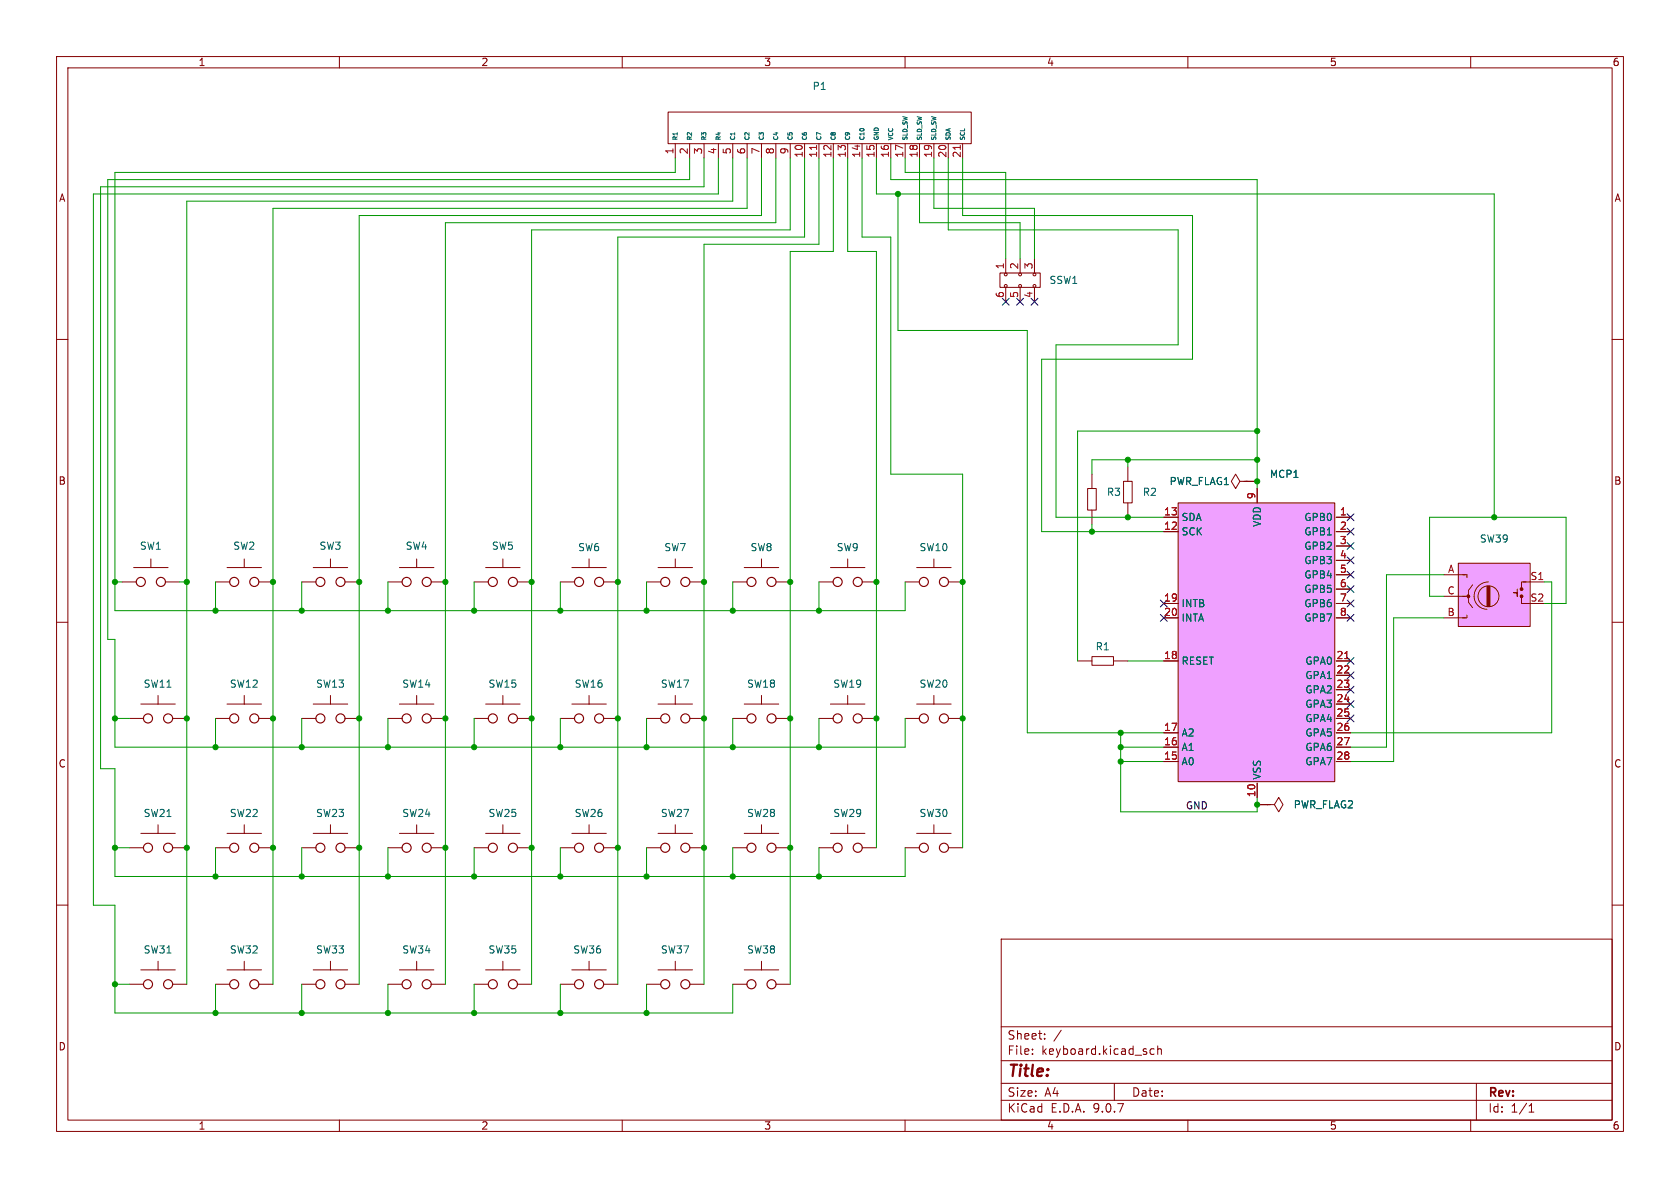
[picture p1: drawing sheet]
<svg xmlns="http://www.w3.org/2000/svg" width="297mm" height="210mm" viewBox="0 0 297 210" stroke-linecap="round" stroke-linejoin="round" font-family="sans-serif">
<g fill="none" stroke="#840000" stroke-width=".18">
<path d="M10 10h277v190h-277zM12 12h273v186h-273zM60 10v2M110 10v2M160 10v2M210 10v2M260 10v2M176.8 48.3h7.1v2.5h-7.1zM177.8 45.7v2.6M177.8 50.8v2.5M180.3 45.7v2.6M180.3 50.8v2.5"/>
<path d="M182.9 45.7v2.6M182.9 50.8v2.5M10 60h2M285 60h2M43.2 98.8v1.5M58.4 98.8v1.5M73.7 98.8v1.5M88.9 98.8v1.5M104.1 98.8v1.5M165.1 98.8v1.5M10 110h2M38.1 102.9h2.5"/>
<path d="M40.1 100.3h6.1M45.7 102.9h2.6M53.3 102.9h2.6M55.4 100.3h6.1M61 102.9h2.5M68.6 102.9h2.5M70.6 100.3h6.1M76.2 102.9h2.5M83.8 102.9h2.6M85.9 100.3h6M91.4 102.9h2.6M99.1 102.9h2.5"/>
<path d="M101.1 100.3h6.1M106.7 102.9h2.5M160 102.9h2.6M162.1 100.3h6M167.6 102.9h2.6M285 110h2M99.1 127h2.5M101.1 124.5h6.1M104.1 122.9v1.6M106.7 127h2.5M114.3 127h2.5M116.3 124.5h6.1"/>
<path d="M119.4 122.9v1.6M121.9 127h2.6M129.5 127h2.6M131.6 124.5h6.1M134.6 122.9v1.6M137.2 127h2.5M144.8 127h2.5M146.8 124.5h6.1M149.9 122.9v1.6M152.4 127h2.5M160 127h2.6M162.1 124.5h6"/>
<path d="M165.1 122.9v1.6M167.6 127h2.6M53.3 149.9h2.6M55.4 147.3h6.1M58.4 145.8v1.5M61 149.9h2.5M114.3 149.9h2.5M116.3 147.3h6.1M119.4 145.8v1.5M121.9 149.9h2.6M129.5 149.9h2.6M131.6 147.3h6.1"/>
<path d="M134.6 145.8v1.5M137.2 149.9h2.5M10 160h2M38.1 174h2.5M40.1 171.5h6.1M43.2 169.9v1.6M45.7 174h2.6M99.1 174h2.5M101.1 171.5h6.1M104.1 169.9v1.6M106.7 174h2.5M177 166h108v32h-108z"/>
<path d="M285 160h2M60 198v2M110 198v2M160 198v2M177 194.5h108M177 191.5h108M177 187.5h108M177 181.5h108M182.5 186.3v.1M182.5 185.5v.1M184.7 183.6v.1M184.7 182.8v.1"/>
<path d="M187.6 182.1l-1.3 2M197 191.5v3M204 185.5l-.4-.1-.3 .3v.4l.2 .2h.5M204.7 185.5l.2-.1 .3 .1 .1 .9M204.7 184.9v1.5M210 198v2M260 198v2M261 191.5v6.5M270.3 196.6h.9M270.3 195.5l.4-.4v1.5"/>
<circle cx="177.8" cy="50.5" r=".25"/>
<circle cx="177.8" cy="48.5" r=".25"/>
<circle cx="180.3" cy="48.5" r=".25"/>
<circle cx="180.3" cy="50.5" r=".25"/>
<circle cx="182.9" cy="48.5" r=".25"/>
<circle cx="182.9" cy="50.5" r=".25"/>
</g>
<g fill="none" stroke="#840000" stroke-width=".2">
<circle cx="41.4" cy="102.9" r=".8"/>
<circle cx="45" cy="102.9" r=".8"/>
<circle cx="56.6" cy="102.9" r=".8"/>
<circle cx="60.2" cy="102.9" r=".8"/>
<circle cx="71.9" cy="102.9" r=".8"/>
<circle cx="75.4" cy="102.9" r=".8"/>
<circle cx="87.1" cy="102.9" r=".8"/>
<circle cx="90.7" cy="102.9" r=".8"/>
<circle cx="102.4" cy="102.9" r=".8"/>
<circle cx="105.9" cy="102.9" r=".8"/>
<circle cx="163.3" cy="102.9" r=".8"/>
<circle cx="166.9" cy="102.9" r=".8"/>
<circle cx="102.4" cy="127" r=".8"/>
<circle cx="105.9" cy="127" r=".8"/>
<circle cx="117.6" cy="127" r=".8"/>
<circle cx="121.2" cy="127" r=".8"/>
<circle cx="132.8" cy="127" r=".8"/>
<circle cx="136.4" cy="127" r=".8"/>
<circle cx="148.1" cy="127" r=".8"/>
<circle cx="151.6" cy="127" r=".8"/>
<circle cx="163.3" cy="127" r=".8"/>
<circle cx="166.9" cy="127" r=".8"/>
<circle cx="56.6" cy="149.9" r=".8"/>
<circle cx="60.2" cy="149.9" r=".8"/>
<circle cx="117.6" cy="149.9" r=".8"/>
<circle cx="121.2" cy="149.9" r=".8"/>
<circle cx="132.8" cy="149.9" r=".8"/>
<circle cx="136.4" cy="149.9" r=".8"/>
<circle cx="41.4" cy="174" r=".8"/>
<circle cx="45" cy="174" r=".8"/>
<circle cx="102.4" cy="174" r=".8"/>
<circle cx="105.9" cy="174" r=".8"/>
</g>
<path d="M208.3 88.9h27.7v49.3h-27.7z" fill="#efa0ff"/>
<g fill="none" stroke="#840000" stroke-width=".18">
<path d="M26.7 98.8v1.5M119.4 98.8v1.5M134.6 98.8v1.5M149.9 98.8v1.5M192.3 86.4h1.5v3.8h-1.5zM193 83.8v2.6M193 90.2v2.5M198.6 85.1h1.6v3.8h-1.6zM199.4 82.6v2.5M199.4 88.9v2.5M205.7 91.4h2.6M205.7 94h2.6"/>
<path d="M208.3 88.9h27.7v49.3h-27.7zM218.4 83.8l.8 1.3-.8 1.3-.7-1.3zM219.2 85.1h1.3h-.5M220.3 85.1h1.9M222.2 86.4v2.5M236.2 91.4h2.6M236.2 94h2.6M236.2 96.5h2.6M236.2 99.1h2.6M21.6 102.9h2.5M23.6 100.3h6.1M29.2 102.9h2.5"/>
<path d="M114.3 102.9h2.5M116.3 100.3h6.1M121.9 102.9h2.6M129.5 102.9h2.6M131.6 100.3h6.1M137.2 102.9h2.5M144.8 102.9h2.5M146.8 100.3h6.1M152.4 102.9h2.5M190.5 116.8h2.5M193 116.1h3.8v1.5h-3.8zM196.8 116.8h2.6"/>
<path d="M205.7 106.7h2.6M205.7 109.2h2.6M205.7 116.8h2.6M236.2 106.7h2.6M236.2 109.2h2.6M236.2 116.8h2.6M236.2 101.6h2.6M236.2 104.1h2.6M236.2 119.4h2.6M22.9 127h2.5M24.9 124.5h6.1M27.9 122.9v1.6"/>
<path d="M30.5 127h2.5M53.3 127h2.6M55.4 124.5h6.1M58.4 122.9v1.6M61 127h2.5M83.8 127h2.6M85.9 124.5h6M88.9 122.9v1.6M91.4 127h2.6M205.7 129.5h2.6M205.7 132.1h2.6M205.7 134.6h2.6"/>
<path d="M222.2 138.4v2.6M236.2 129.5h2.6M236.2 132.1h2.6M236.2 134.6h2.6M236.2 121.9h2.6M236.2 124.5h2.6M236.2 127h2.6M68.6 149.9h2.5M70.6 147.3h6.1M73.7 145.8v1.5M76.2 149.9h2.5M83.8 149.9h2.6"/>
<path d="M85.9 147.3h6M88.9 145.8v1.5M91.4 149.9h2.6M99.1 149.9h2.5M101.1 147.3h6.1M104.1 145.8v1.5M106.7 149.9h2.5M144.8 149.9h2.5M146.8 147.3h6.1M149.9 145.8v1.5M152.4 149.9h2.5M160 149.9h2.6"/>
<path d="M162.1 147.3h6M165.1 145.8v1.5M167.6 149.9h2.6M222.2 142.2h2M224.5 142.2h-.5h1.3M226.1 141l.7 1.2-.7 1.3-.8-1.3zM83.8 174h2.6M85.9 171.5h6M88.9 169.9v1.6M91.4 174h2.6M129.5 174h2.6M131.6 171.5h6.1"/>
<path d="M134.6 169.9v1.6M137.2 174h2.5"/>
</g>
<path d="M237.7 116.4h.8" fill="none" stroke="#a90000" stroke-width=".18"/>
<g fill="none" stroke="#840000" stroke-width=".2">
<circle cx="24.9" cy="102.9" r=".8"/>
<circle cx="28.4" cy="102.9" r=".8"/>
<circle cx="117.6" cy="102.9" r=".8"/>
<circle cx="121.2" cy="102.9" r=".8"/>
<circle cx="132.8" cy="102.9" r=".8"/>
<circle cx="136.4" cy="102.9" r=".8"/>
<circle cx="148.1" cy="102.9" r=".8"/>
<circle cx="151.6" cy="102.9" r=".8"/>
<circle cx="26.2" cy="127" r=".8"/>
<circle cx="29.7" cy="127" r=".8"/>
<circle cx="56.6" cy="127" r=".8"/>
<circle cx="60.2" cy="127" r=".8"/>
<circle cx="87.1" cy="127" r=".8"/>
<circle cx="90.7" cy="127" r=".8"/>
<circle cx="71.9" cy="149.9" r=".8"/>
<circle cx="75.4" cy="149.9" r=".8"/>
<circle cx="87.1" cy="149.9" r=".8"/>
<circle cx="90.7" cy="149.9" r=".8"/>
<circle cx="102.4" cy="149.9" r=".8"/>
<circle cx="105.9" cy="149.9" r=".8"/>
<circle cx="148.1" cy="149.9" r=".8"/>
<circle cx="151.6" cy="149.9" r=".8"/>
<circle cx="163.3" cy="149.9" r=".8"/>
<circle cx="166.9" cy="149.9" r=".8"/>
<circle cx="87.1" cy="174" r=".8"/>
<circle cx="90.7" cy="174" r=".8"/>
<circle cx="132.8" cy="174" r=".8"/>
<circle cx="136.4" cy="174" r=".8"/>
</g>
<path d="M257.8 99.6h12.7v11.1h-12.7z" fill="#efa0ff"/>
<g fill="none" stroke="#840000" stroke-width=".18">
<path d="M118.1 19.8h53.6v5.6h-53.6zM119.4 25.4v2.5M121.9 25.4v2.5M124.5 25.4v2.5M127 25.4v2.5M129.5 25.4v2.5M132.1 25.4v2.5M134.6 25.4v2.5M137.2 25.4v2.5M139.7 25.4v2.5M142.2 25.4v2.5M144.8 25.4v2.5"/>
<path d="M147.3 25.4v2.5M149.9 25.4v2.5M152.4 25.4v2.5M154.9 25.4v2.5M157.5 25.4v2.5M160 25.4v2.5M162.6 25.4v2.5M165.1 25.4v2.5M167.6 25.4v2.5M170.2 25.4v2.5M205.7 91.4h2.6M205.7 94h2.6"/>
<path d="M220.3 85.1h1.9M222.2 86.4v2.5M236.2 91.4h2.6M236.2 94h2.6M236.2 96.5h2.6M236.2 99.1h2.6M257.8 99.6h12.7v11.1h-12.7zM205.7 109.2h2.6M205.7 106.7h2.6M205.7 116.8h2.6M236.2 101.6h2.6M236.2 109.2h2.6"/>
<path d="M236.2 106.7h2.6M236.2 116.8h2.6M236.2 104.1h2.6M236.2 119.4h2.6M255.3 101.6h4v.5M255.3 105.4h4M259.3 108.7v.5h-4M259.6 105.7v.7l.7 1M260.3 103.4l-.7 1v.8M263.1 102.9a2.41 2.41 0 0 0-2.5 2.3 2.41 2.41 0 0 0 2.3 2.5M268.2 104.1v1.3v-.6h-.6h.6M269 105.4v1.3h.7"/>
<path d="M269.2 102.9h3.8M269.2 106.7h1.3M269.7 102.9h-.7v1M38.1 127h2.5M40.1 124.5h6.1M43.2 122.9v1.6M45.7 127h2.6M68.6 127h2.5M70.6 124.5h6.1M73.7 122.9v1.6M76.2 127h2.5M205.7 129.5h2.6"/>
<path d="M205.7 132.1h2.6M205.7 134.6h2.6M222.2 138.4v2.6M236.2 124.5h2.6M236.2 127h2.6M236.2 129.5h2.6M236.2 132.1h2.6M236.2 134.6h2.6M236.2 121.9h2.6M22.9 149.9h2.5M24.9 147.3h6.1M27.9 145.8v1.5"/>
<path d="M30.5 149.9h2.5M38.1 149.9h2.5M40.1 147.3h6.1M43.2 145.8v1.5M45.7 149.9h2.6M222.2 142.2h2M22.9 174h2.5M24.9 171.5h6.1M27.9 169.9v1.6M30.5 174h2.5M53.3 174h2.6M55.4 171.5h6.1"/>
<path d="M58.4 169.9v1.6M61 174h2.5M68.6 174h2.5M70.6 171.5h6.1M73.7 169.9v1.6M76.2 174h2.5M114.3 174h2.5M116.3 171.5h6.1M119.4 169.9v1.6M121.9 174h2.6"/>
<circle cx="263.1" cy="105.4" r="1.85"/>
</g>
<g fill="#840000" stroke="#840000" stroke-width=".18">
<path d="M262.9 103.6h.5v3.6h-.5z"/>
<circle cx="259.6" cy="105.4" r=".25"/>
<circle cx="269" cy="104.1" r=".25"/>
<circle cx="269" cy="105.4" r=".25"/>
</g>
<g fill="none" stroke="#840000" stroke-width=".2">
<circle cx="41.4" cy="127" r=".8"/>
<circle cx="45" cy="127" r=".8"/>
<circle cx="71.9" cy="127" r=".8"/>
<circle cx="75.4" cy="127" r=".8"/>
<circle cx="26.2" cy="149.9" r=".8"/>
<circle cx="29.7" cy="149.9" r=".8"/>
<circle cx="41.4" cy="149.9" r=".8"/>
<circle cx="45" cy="149.9" r=".8"/>
<circle cx="26.2" cy="174" r=".8"/>
<circle cx="29.7" cy="174" r=".8"/>
<circle cx="56.6" cy="174" r=".8"/>
<circle cx="60.2" cy="174" r=".8"/>
<circle cx="71.9" cy="174" r=".8"/>
<circle cx="75.4" cy="174" r=".8"/>
<circle cx="117.6" cy="174" r=".8"/>
<circle cx="121.2" cy="174" r=".8"/>
</g>
<path d="M144.4 25.7v.7M169.8 25.7v.7M237.7 116.4h.8" fill="none" stroke="#a90000" stroke-width=".18"/>
<g fill="none" stroke="#009600" stroke-width=".18">
<path d="M119.4 27.9v2.6h-99.1v77.5h139.7v-5.1M121.9 27.9v3.9h-102.9v81.2h1.3v19.1h139.7v-5.1M124.5 27.9v5.1h-106.7v102.9h2.5v19h139.7v-5M127 27.9v6.4h-110.5v125.7h3.8v19.1h109.2v-5.1M129.5 27.9v7.7h-96.5v138.4M132.1 27.9v8.9h-83.8v137.2M134.6 27.9v10.2h-71.1v135.9M137.2 27.9v11.5h-58.5v134.6M139.7 27.9v12.7h-45.7v133.4M142.2 27.9v14h-33v132.1M144.8 27.9v15.3h-20.3v130.8M147.3 27.9v16.6h-7.6v129.5"/>
<path d="M149.9 27.9v16.6h5v105.4M152.4 27.9v14h5.1v41.9h12.7v66.1M154.9 27.9v6.4h109.3v57.1M157.5 27.9v3.9h64.7v54.6M158.7 34.3v24.1h22.9v71.1h24.1M160 27.9v2.6h17.8v15.2M162.6 27.9v11.5h17.7v6.3M165.1 27.9v8.9h17.8v8.9M167.6 27.9v12.7h40.7v20.4h-21.6v30.4h19M170.2 27.9v10.2h40.6v25.4h-26.7v30.5h21.6M222.2 76.2h-31.7v40.6M193 92.7v1.3"/>
<path d="M199.4 81.3v1.3M222.2 81.3h-29.2v2.5M20.3 102.9h1.3M31.7 102.9h1.3M38.1 102.9v5.1M53.3 102.9v5.1M68.6 102.9v5.1M83.8 102.9v5.1M99.1 102.9v5.1M114.3 102.9v5.1M129.5 102.9v5.1M144.8 102.9v5.1"/>
<path d="M199.4 116.8h6.3M255.3 101.6h-10.2v30.5h-6.3M255.3 105.4h-2.6v-14h24.2v15.3h-3.9M255.3 109.2h-8.9v25.4h-7.6M273 102.9h1.3v26.6h-35.5M20.3 127h2.6M38.1 127v5.1M53.3 127v5.1M68.6 127v5.1M83.8 127v5.1M99.1 127v5.1M114.3 127v5.1"/>
<path d="M129.5 127v5.1M144.8 127v5.1M198.1 132.1h7.6M198.1 129.5v14h24.1v-2.5M198.1 134.6h7.6M20.3 149.9h2.6M38.1 149.9v5M53.3 149.9v5M68.6 149.9v5M83.8 149.9v5M99.1 149.9v5M114.3 149.9v5"/>
<path d="M129.5 149.9v5M144.8 149.9v5M20.3 174h2.6M38.1 174v5.1M53.3 174v5.1M68.6 174v5.1M83.8 174v5.1M99.1 174v5.1M114.3 174v5.1"/>
</g>
<g fill="none" stroke="#000084" stroke-width=".18">
<path d="M177.2 52.7l1.2 1.2M178.4 52.7l-1.2 1.2M179.7 52.7l1.2 1.2M180.9 52.7l-1.2 1.2M182.3 52.7l1.2 1.2M183.5 52.7l-1.2 1.2M238.2 98.5l1.2 1.2M238.2 93.4l1.2 1.2M238.2 90.8l1.2 1.2M238.2 95.9l1.2 1.2M239.4 98.5l-1.2 1.2M239.4 93.4l-1.2 1.2"/>
<path d="M239.4 90.8l-1.2 1.2M239.4 95.9l-1.2 1.2M205.1 106.1l1.2 1.2M205.1 108.6l1.2 1.2M206.3 106.1l-1.2 1.2M206.3 108.6l-1.2 1.2M238.2 108.6l1.2 1.2M238.2 106.1l1.2 1.2M238.2 116.2l1.2 1.2M238.2 101l1.2 1.2M238.2 103.5l1.2 1.2M238.2 118.8l1.2 1.2"/>
<path d="M239.4 108.6l-1.2 1.2M239.4 106.1l-1.2 1.2M239.4 116.2l-1.2 1.2M239.4 101l-1.2 1.2M239.4 103.5l-1.2 1.2M239.4 118.8l-1.2 1.2M238.2 121.3l1.2 1.2M238.2 126.4l1.2 1.2M238.2 123.9l1.2 1.2M239.4 121.3l-1.2 1.2M239.4 126.4l-1.2 1.2M239.4 123.9l-1.2 1.2"/>
</g>
<g fill="#009600" stroke="#009600" stroke-width=".18">
<circle cx="158.7" cy="34.3" r=".46"/>
<circle cx="222.2" cy="76.2" r=".46"/>
<circle cx="193" cy="94" r=".46"/>
<circle cx="199.4" cy="81.3" r=".46"/>
<circle cx="199.4" cy="91.4" r=".46"/>
<circle cx="222.2" cy="142.2" r=".46"/>
<circle cx="198.1" cy="134.6" r=".46"/>
<circle cx="198.1" cy="129.5" r=".46"/>
<circle cx="198.1" cy="132.1" r=".46"/>
<circle cx="222.2" cy="81.3" r=".46"/>
<circle cx="222.2" cy="85.1" r=".46"/>
<circle cx="264.2" cy="91.4" r=".46"/>
<circle cx="109.2" cy="102.9" r=".46"/>
<circle cx="170.2" cy="102.9" r=".46"/>
<circle cx="144.8" cy="108" r=".46"/>
<circle cx="154.9" cy="102.9" r=".46"/>
<circle cx="144.8" cy="132.1" r=".46"/>
<circle cx="154.9" cy="127" r=".46"/>
<circle cx="129.5" cy="108" r=".46"/>
<circle cx="124.5" cy="102.9" r=".46"/>
<circle cx="170.2" cy="127" r=".46"/>
<circle cx="53.3" cy="108" r=".46"/>
<circle cx="38.1" cy="108" r=".46"/>
<circle cx="53.3" cy="132.1" r=".46"/>
<circle cx="48.3" cy="127" r=".46"/>
<circle cx="109.2" cy="149.9" r=".46"/>
<circle cx="109.2" cy="127" r=".46"/>
<circle cx="99.1" cy="132.1" r=".46"/>
<circle cx="33" cy="127" r=".46"/>
<circle cx="38.1" cy="132.1" r=".46"/>
<circle cx="20.3" cy="127" r=".46"/>
<circle cx="114.3" cy="108" r=".46"/>
<circle cx="83.8" cy="108" r=".46"/>
<circle cx="63.5" cy="127" r=".46"/>
<circle cx="83.8" cy="179.1" r=".46"/>
<circle cx="68.6" cy="179.1" r=".46"/>
<circle cx="83.8" cy="154.9" r=".46"/>
<circle cx="63.5" cy="149.9" r=".46"/>
<circle cx="78.7" cy="149.9" r=".46"/>
<circle cx="68.6" cy="132.1" r=".46"/>
<circle cx="53.3" cy="179.1" r=".46"/>
<circle cx="68.6" cy="154.9" r=".46"/>
<circle cx="129.5" cy="132.1" r=".46"/>
<circle cx="94" cy="102.9" r=".46"/>
<circle cx="99.1" cy="108" r=".46"/>
<circle cx="114.3" cy="132.1" r=".46"/>
<circle cx="139.7" cy="127" r=".46"/>
<circle cx="139.7" cy="102.9" r=".46"/>
<circle cx="124.5" cy="127" r=".46"/>
<circle cx="139.7" cy="149.9" r=".46"/>
<circle cx="20.3" cy="174" r=".46"/>
<circle cx="38.1" cy="179.1" r=".46"/>
<circle cx="20.3" cy="149.9" r=".46"/>
<circle cx="33" cy="149.9" r=".46"/>
<circle cx="53.3" cy="154.9" r=".46"/>
<circle cx="38.1" cy="154.9" r=".46"/>
<circle cx="48.3" cy="149.9" r=".46"/>
<circle cx="68.6" cy="108" r=".46"/>
<circle cx="78.7" cy="102.9" r=".46"/>
<circle cx="48.3" cy="102.9" r=".46"/>
<circle cx="20.3" cy="102.9" r=".46"/>
<circle cx="63.5" cy="102.9" r=".46"/>
<circle cx="33" cy="102.9" r=".46"/>
<circle cx="99.1" cy="154.9" r=".46"/>
<circle cx="99.1" cy="179.1" r=".46"/>
<circle cx="94" cy="149.9" r=".46"/>
<circle cx="114.3" cy="179.1" r=".46"/>
<circle cx="114.3" cy="154.9" r=".46"/>
<circle cx="83.8" cy="132.1" r=".46"/>
<circle cx="78.7" cy="127" r=".46"/>
<circle cx="94" cy="127" r=".46"/>
<circle cx="144.8" cy="154.9" r=".46"/>
<circle cx="124.5" cy="149.9" r=".46"/>
<circle cx="129.5" cy="154.9" r=".46"/>
</g>
<text font-size="2.8" fill="#840000" x="178" y="190.9">Title:</text>
<g font-size="2.1" fill="#840000">
<text x="178" y="184">Sheet:</text>
<text x="178" y="186.7">File:</text>
<text x="184.1" y="186.7">keyboard.kicad_sch</text>
<text x="178" y="196.9">KiCad</text>
<text x="178" y="194.1">Size:</text>
<text x="184.7" y="194.1">A4</text>
<text x="185.7" y="196.9">E.D.A.</text>
<text x="193.3" y="196.9">9.0.7</text>
<text x="200" y="194.1">Date:</text>
<text x="263" y="194.3">Rev:</text>
<text x="263" y="196.9">Id:</text>
<text x="267.1" y="196.9">1/1</text>
</g>
<g font-size="1.8" fill="#840000">
<text x="35" y="11.9">1</text>
<text x="85" y="11.9">2</text>
<text x="135" y="11.9">3</text>
<text x="185" y="11.9">4</text>
<text x="235" y="11.9">5</text>
<text x="285" y="11.9">6</text>
<text x="10.3" y="35.9">A</text>
<text x="285.3" y="35.9">A</text>
<text x="10.3" y="85.9">B</text>
<text x="285.3" y="85.9">B</text>
<text x="10.3" y="135.9">C</text>
<text x="285.3" y="135.9">C</text>
<text x="10.3" y="185.9">D</text>
<text x="285.3" y="185.9">D</text>
<text x="35" y="199.9">1</text>
<text x="85" y="199.9">2</text>
<text x="135" y="199.9">3</text>
<text x="185" y="199.9">4</text>
<text x="235" y="199.9">5</text>
<text x="285" y="199.9">6</text>
</g>
<g font-size="1.8" fill="#006464">
<text x="143.6" y="16.1">P1</text>
<text x="185.4" y="50.4">SSW1</text>
<text x="195.6" y="87.9">R3</text>
<text x="201.9" y="87.9">R2</text>
<text x="206.7" y="86">PWR_FLAG1</text>
<text x="224.4" y="84.7">MCP1</text>
<text x="208.8" y="92.3">SDA</text>
<text x="208.8" y="94.8">SCK</text>
<text x="223.1" y="93.2" transform="rotate(-90 223.1 93.2)">VDD</text>
<text x="230.5" y="92.3">GPB0</text>
<text x="230.5" y="94.8">GPB1</text>
<text x="24.6" y="97.4">SW1</text>
<text x="41.1" y="97.4">SW2</text>
<text x="56.4" y="97.4">SW3</text>
<text x="71.6" y="97.4">SW4</text>
<text x="86.9" y="97.4">SW5</text>
<text x="102.1" y="97.6">SW6</text>
<text x="117.3" y="97.6">SW7</text>
<text x="132.6" y="97.6">SW8</text>
<text x="147.8" y="97.6">SW9</text>
<text x="162.5" y="97.6">SW10</text>
<text x="230.5" y="97.4">GPB2</text>
<text x="230.5" y="99.9">GPB3</text>
<text x="261.5" y="96.1">SW39</text>
<text x="208.8" y="107.5">INTB</text>
<text x="230.5" y="102.5">GPB4</text>
<text x="230.5" y="105">GPB5</text>
<text x="230.5" y="107.5">GPB6</text>
<text x="208.8" y="110.1">INTA</text>
<text x="230.5" y="110.1">GPB7</text>
<text x="193.6" y="115.2">R1</text>
<text x="208.8" y="117.7">RESET</text>
<text x="230.7" y="117.7">GPA0</text>
<text x="25.3" y="121.8">SW11</text>
<text x="40.5" y="121.8">SW12</text>
<text x="55.8" y="121.8">SW13</text>
<text x="71" y="121.8">SW14</text>
<text x="86.3" y="121.8">SW15</text>
<text x="101.5" y="121.8">SW16</text>
<text x="116.7" y="121.8">SW17</text>
<text x="132" y="121.8">SW18</text>
<text x="147.2" y="121.8">SW19</text>
<text x="162.5" y="121.8">SW20</text>
<text x="230.7" y="120.2">GPA1</text>
<text x="230.7" y="122.8">GPA2</text>
<text x="230.7" y="125.3">GPA3</text>
<text x="208.8" y="130.4">A2</text>
<text x="230.7" y="127.9">GPA4</text>
<text x="230.7" y="130.4">GPA5</text>
<text x="208.8" y="132.9">A1</text>
<text x="208.8" y="135.5">A0</text>
<text x="223.1" y="137.9" transform="rotate(-90 223.1 137.9)">VSS</text>
<text x="230.7" y="132.9">GPA6</text>
<text x="230.7" y="135.5">GPA7</text>
<text x="228.6" y="143.1">PWR_FLAG2</text>
<text x="25.3" y="144.6">SW21</text>
<text x="40.5" y="144.6">SW22</text>
<text x="55.8" y="144.6">SW23</text>
<text x="71" y="144.6">SW24</text>
<text x="86.3" y="144.6">SW25</text>
<text x="101.5" y="144.6">SW26</text>
<text x="116.7" y="144.6">SW27</text>
<text x="132" y="144.6">SW28</text>
<text x="147.2" y="144.6">SW29</text>
<text x="162.5" y="144.6">SW30</text>
<text x="25.3" y="168.8">SW31</text>
<text x="40.5" y="168.8">SW32</text>
<text x="55.8" y="168.8">SW33</text>
<text x="71" y="168.8">SW34</text>
<text x="86.3" y="168.8">SW35</text>
<text x="101.2" y="168.8">SW36</text>
<text x="116.7" y="168.8">SW37</text>
<text x="132" y="168.8">SW38</text>
</g>
<g font-size="1.8" fill="#a90000">
<text x="119.1" y="27.4" transform="rotate(-90 119.1 27.4)">1</text>
<text x="121.7" y="27.4" transform="rotate(-90 121.7 27.4)">2</text>
<text x="124.2" y="27.4" transform="rotate(-90 124.2 27.4)">3</text>
<text x="126.7" y="27.4" transform="rotate(-90 126.7 27.4)">4</text>
<text x="129.3" y="27.4" transform="rotate(-90 129.3 27.4)">5</text>
<text x="131.8" y="27.4" transform="rotate(-90 131.8 27.4)">6</text>
<text x="134.4" y="27.4" transform="rotate(-90 134.4 27.4)">7</text>
<text x="136.9" y="27.4" transform="rotate(-90 136.9 27.4)">8</text>
<text x="139.4" y="27.4" transform="rotate(-90 139.4 27.4)">9</text>
<text x="142" y="28" transform="rotate(-90 142 28)">10</text>
<text x="144.5" y="28" transform="rotate(-90 144.5 28)">11</text>
<text x="147.1" y="28" transform="rotate(-90 147.1 28)">12</text>
<text x="149.6" y="28" transform="rotate(-90 149.6 28)">13</text>
<text x="152.1" y="28" transform="rotate(-90 152.1 28)">14</text>
<text x="154.7" y="28" transform="rotate(-90 154.7 28)">15</text>
<text x="157.2" y="28" transform="rotate(-90 157.2 28)">16</text>
<text x="159.8" y="28" transform="rotate(-90 159.8 28)">17</text>
<text x="162.3" y="28" transform="rotate(-90 162.3 28)">18</text>
<text x="164.8" y="28" transform="rotate(-90 164.8 28)">19</text>
<text x="167.4" y="28" transform="rotate(-90 167.4 28)">20</text>
<text x="169.9" y="28" transform="rotate(-90 169.9 28)">21</text>
<text x="177.5" y="47.7" transform="rotate(-90 177.5 47.7)">1</text>
<text x="180.1" y="47.7" transform="rotate(-90 180.1 47.7)">2</text>
<text x="182.6" y="47.7" transform="rotate(-90 182.6 47.7)">3</text>
<text x="177.5" y="52.8" transform="rotate(-90 177.5 52.8)">6</text>
<text x="180.1" y="52.8" transform="rotate(-90 180.1 52.8)">5</text>
<text x="182.6" y="52.8" transform="rotate(-90 182.6 52.8)">4</text>
<text x="222" y="88.3" transform="rotate(-90 222 88.3)">9</text>
<text x="205.7" y="91.2">13</text>
<text x="205.7" y="93.7">12</text>
<text x="236.8" y="91.2">1</text>
<text x="236.8" y="93.7">2</text>
<text x="236.8" y="96.3">3</text>
<text x="236.8" y="98.8">4</text>
<text x="236.8" y="101.3">5</text>
<text x="255.9" y="101.3">A</text>
<text x="205.7" y="106.4">19</text>
<text x="236.8" y="103.9">6</text>
<text x="236.8" y="106.4">7</text>
<text x="255.8" y="105.2">C</text>
<text x="270.5" y="102.6">S1</text>
<text x="270.5" y="106.4">S2</text>
<text x="205.7" y="109">20</text>
<text x="236.8" y="109">8</text>
<text x="255.8" y="109">B</text>
<text x="205.7" y="116.6">18</text>
<text x="236.2" y="116.6">21</text>
<text x="236.2" y="119.1">22</text>
<text x="236.2" y="121.7">23</text>
<text x="236.2" y="124.2">24</text>
<text x="205.7" y="129.3">17</text>
<text x="205.7" y="131.8">16</text>
<text x="236.2" y="126.7">25</text>
<text x="236.2" y="129.3">26</text>
<text x="236.2" y="131.8">27</text>
<text x="205.7" y="134.4">15</text>
<text x="236.2" y="134.4">28</text>
<text x="222" y="141" transform="rotate(-90 222 141)">10</text>
</g>
<text font-size="1.8" fill="#0f0f0f" x="209.5" y="143.2">GND</text>
<g font-size="1.1" fill="#006464">
<text x="120" y="24.9" transform="rotate(-90 120 24.9)">R1</text>
<text x="122.5" y="24.9" transform="rotate(-90 122.5 24.9)">R2</text>
<text x="125.1" y="24.9" transform="rotate(-90 125.1 24.9)">R3</text>
<text x="127.6" y="24.9" transform="rotate(-90 127.6 24.9)">R4</text>
<text x="130.1" y="24.9" transform="rotate(-90 130.1 24.9)">C1</text>
<text x="132.7" y="24.9" transform="rotate(-90 132.7 24.9)">C2</text>
<text x="135.2" y="24.9" transform="rotate(-90 135.2 24.9)">C3</text>
<text x="137.8" y="24.9" transform="rotate(-90 137.8 24.9)">C4</text>
<text x="140.3" y="24.9" transform="rotate(-90 140.3 24.9)">C5</text>
<text x="142.8" y="24.9" transform="rotate(-90 142.8 24.9)">C6</text>
<text x="145.4" y="24.9" transform="rotate(-90 145.4 24.9)">C7</text>
<text x="147.9" y="24.9" transform="rotate(-90 147.9 24.9)">C8</text>
<text x="150.5" y="24.9" transform="rotate(-90 150.5 24.9)">C9</text>
<text x="153" y="24.9" transform="rotate(-90 153 24.9)">C10</text>
<text x="155.5" y="24.9" transform="rotate(-90 155.5 24.9)">GND</text>
<text x="158.1" y="24.9" transform="rotate(-90 158.1 24.9)">VCC</text>
<text x="160.6" y="24.9" transform="rotate(-90 160.6 24.9)">SLD_SW</text>
<text x="163.2" y="24.9" transform="rotate(-90 163.2 24.9)">SLD_SW</text>
<text x="165.7" y="24.9" transform="rotate(-90 165.7 24.9)">SLD_SW</text>
<text x="168.2" y="24.9" transform="rotate(-90 168.2 24.9)">SDA</text>
<text x="170.8" y="24.9" transform="rotate(-90 170.8 24.9)">SCL</text>
</g>
</svg>
